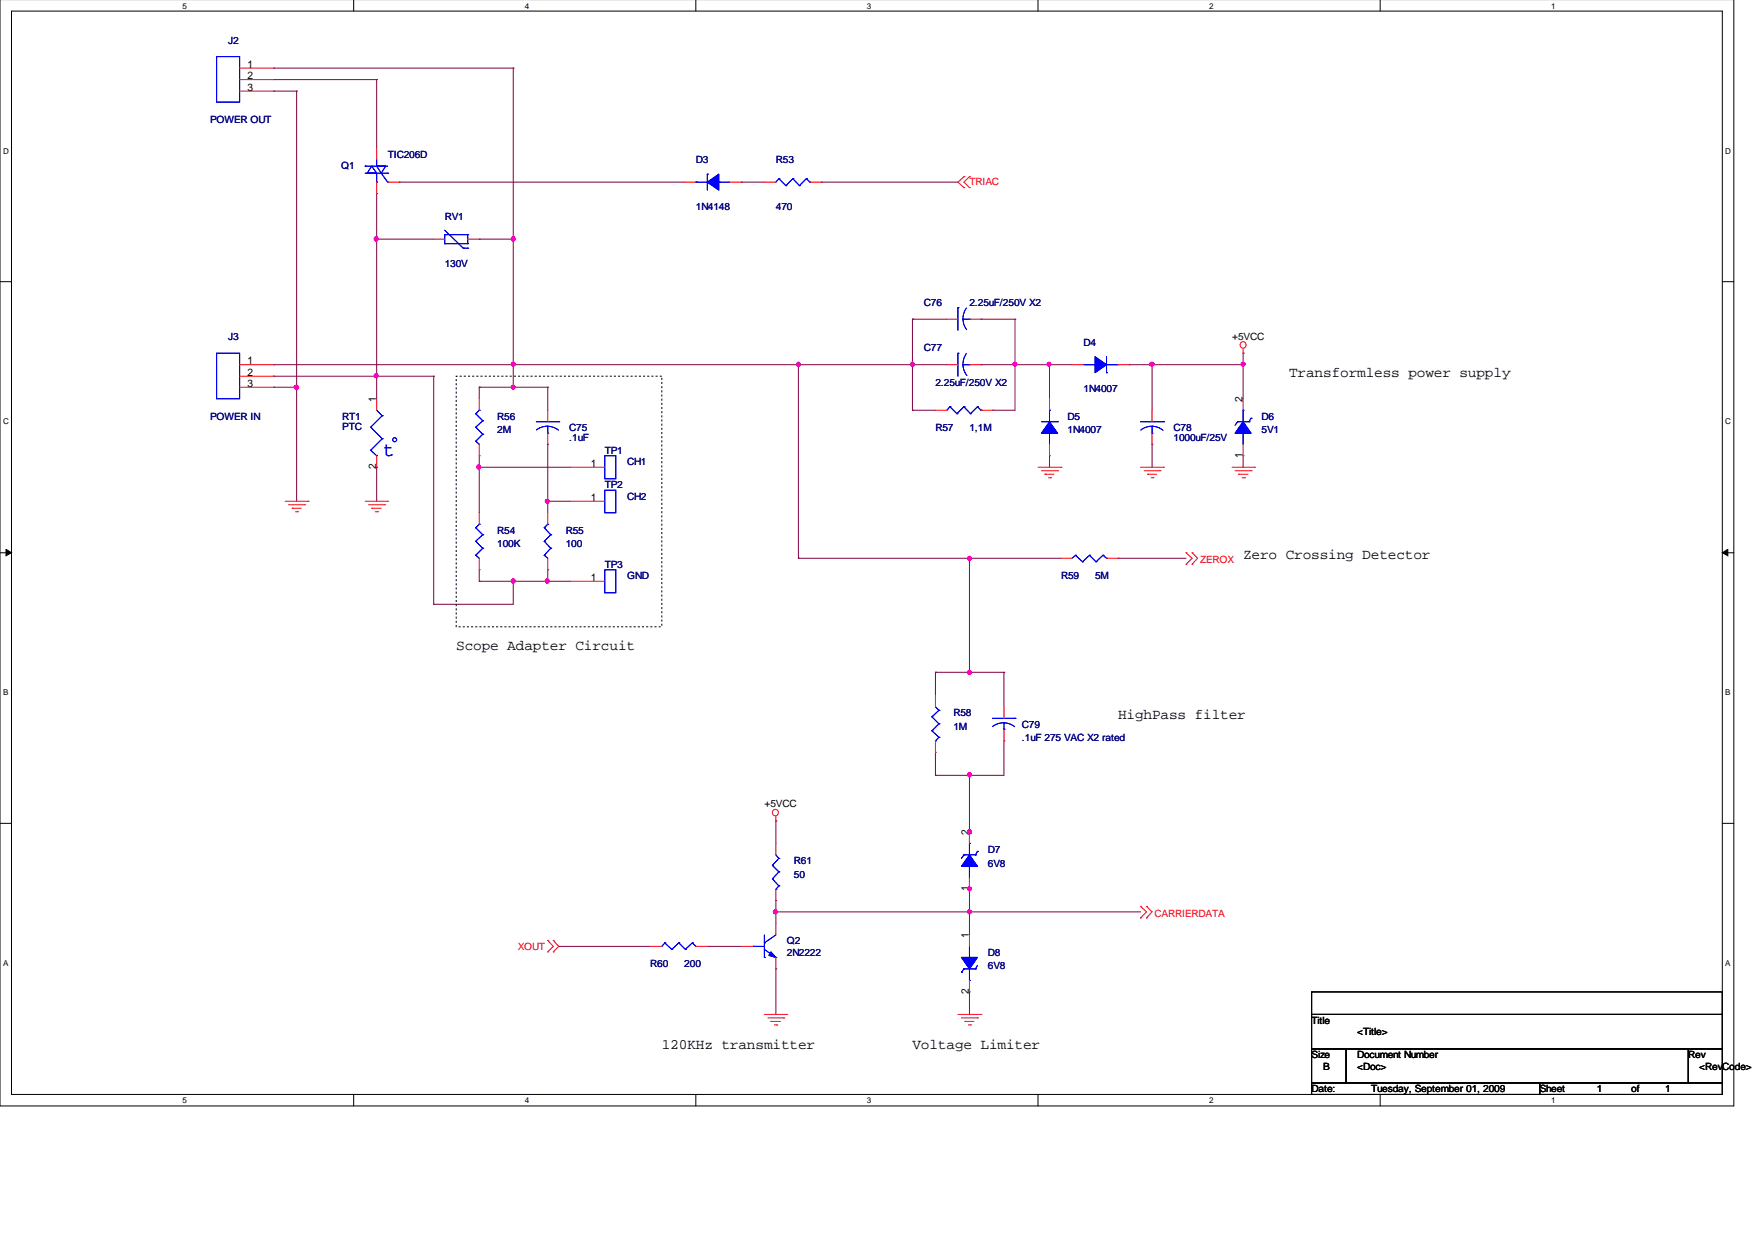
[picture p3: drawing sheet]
<svg xmlns="http://www.w3.org/2000/svg" width="297mm" height="210mm" viewBox="0 0 297 210" stroke-linecap="round" stroke-linejoin="round" font-family="sans-serif">
<path d="M0 -.1v187.3h293.5v-187.3M1.9 1.9h289.6v183.4h-289.6z" fill="none" stroke="#000" stroke-width=".17"/>
<g fill="#fff">
<path d="M30.9 .2h.7v1.4h-.7z"/>
<path d="M30.9 185.5h.7v1.5h-.7z"/>
</g>
<path d="M59.9 -.1v2M59.9 185.3v1.9" fill="none" stroke="#000" stroke-width=".17"/>
<g fill="#fff">
<path d="M88.8 .2h.7v1.4h-.7z"/>
<path d="M88.8 185.5h.7v1.5h-.7z"/>
</g>
<path d="M117.8 -.1v2M117.8 185.3v1.9" fill="none" stroke="#000" stroke-width=".17"/>
<g fill="#fff">
<path d="M146.7 .2h.7v1.4h-.7z"/>
<path d="M146.7 185.5h.7v1.5h-.7z"/>
</g>
<path d="M175.7 -.1v2M175.7 185.3v1.9" fill="none" stroke="#000" stroke-width=".17"/>
<g fill="#fff">
<path d="M204.6 .2h.7v1.4h-.7z"/>
<path d="M204.6 185.5h.7v1.5h-.7z"/>
</g>
<path d="M233.6 -.1v2M233.6 185.3v1.9" fill="none" stroke="#000" stroke-width=".17"/>
<g fill="#fff">
<path d="M262.6 .2h.6v1.4h-.6z"/>
<path d="M262.6 185.5h.6v1.5h-.6z"/>
<path d="M.5 24.7h.9v1.5h-.9z"/>
<path d="M292 24.7h.9v1.5h-.9z"/>
<path d="M.5 70.5h.9v1.5h-.9z"/>
<path d="M292 70.5h.9v1.5h-.9z"/>
</g>
<path d="M0 47.7h1.9M291.5 47.7h2" fill="none" stroke="#000" stroke-width=".17"/>
<g fill="#fff">
<path d="M.5 116.4h.9v1.5h-.9z"/>
<path d="M292 116.4h.9v1.5h-.9z"/>
</g>
<path d="M0 93.6h1.9M291.5 93.6h2" fill="none" stroke="#000" stroke-width=".17"/>
<path d="M1 93l.9 .6-.9 .5zM291.5 93.6l.9-.6v1.1z" fill="#000" stroke="#000" stroke-width=".17"/>
<g fill="#fff">
<path d="M.5 162.2h.9v1.5h-.9z"/>
<path d="M292 162.2h.9v1.5h-.9z"/>
</g>
<path d="M0 139.4h1.9M291.5 139.4h2M222 167.9h69.5v3.8h-69.5zM222 171.7h69.5v5.9h-69.5zM222 177.6h5.8v5.7h-5.8zM227.8 177.6h58v5.7h-58zM285.8 177.6h5.7v5.7h-5.7zM222 183.3h38.6v2h-38.6zM260.6 183.3h30.9v2h-30.9z" fill="none" stroke="#000" stroke-width=".17"/>
<g fill="none" stroke="#800040" stroke-width=".17">
<path d="M46.3 15.4h.1M46.3 13.5h.1M46.3 11.5h.1M46.3 15.4h3.9M46.3 13.5h17.5M46.3 11.5h40.6M50.2 15.4h.1M50.2 15.4v69.5M63.8 13.5h.1M63.8 13.5v11.6M86.9 11.5h.1M86.9 11.5v54"/>
<path d="M63.8 32.8h.1M63.8 32.8v34.7M67.6 30.8h.1M67.6 30.8h48.2M125.5 30.8h.1M125.5 30.8h3.9M139 30.8h.1M139 30.8h23.1M63.8 40.5h.1M63.8 40.5h9.6M81.1 40.5h.1M81.1 40.5h5.8"/>
<path d="M86.9 40.5h.1M154.4 54h.1M154.4 54v15.4M154.4 54h5.9M166 54h.1M166 54h5.8M171.8 54h.1M171.8 54v15.4h-3.8M210.4 59.8h.1M210.4 59.8v7.7M46.3 65.5h.1M46.3 63.7h.1"/>
<path d="M46.3 61.7h.1M46.3 65.5h3.9M46.3 63.7h27.1M46.3 61.7h114M50.2 65.5h.1M63.8 63.7h.1M63.8 79.1h.1M63.8 79.1v5.8M73.4 63.7h.1M73.4 63.7v38.6M81.1 77.1h.1M81.1 79.1h.1"/>
<path d="M81.1 65.5h.1M81.1 65.5h11.6M81.1 65.5v2M81.1 77.1v9.7M81.1 79.1h15.4M86.9 65.5h.1M86.9 61.7h.1M92.7 65.5h.1M92.7 75.2h.1M92.7 65.5v3.9M92.7 75.2v11.6M135.1 61.7h.1"/>
<path d="M135.1 61.7v32.8M154.4 61.7h.1M154.4 69.4h.1M154.4 69.4h3.9M166 61.7h.1M166 61.7h15.4M168 69.4h.1M171.8 61.7h.1M177.6 61.7h.1M177.6 77.1h.1M177.6 61.7v5.8M177.6 77.1v2"/>
<path d="M191.1 61.7h.1M191.1 61.7h19.3M195 61.7h.1M195 75.2h.1M195 61.7v7.7M195 75.2v3.9M210.4 77.1h.1M210.4 61.7h.1M210.4 77.1v2M81.1 96.4h.1M81.1 98.4h.1M81.1 96.4v2"/>
<path d="M81.1 98.4h15.4M86.9 98.4h.1M86.9 98.4v3.9h-13.5M92.7 96.4h.1M92.7 84.9h.1M92.7 98.4h.1M92.7 96.4v2M92.7 84.9h3.8M135.1 94.5h.1M135.1 94.5h44.5M164.1 94.5h.1M164.1 94.5v19.3"/>
<path d="M189.2 94.5h.1M189.2 94.5h11.5M73.4 102.3h.1M158.3 113.8h.1M158.3 113.8v3.9M158.3 113.8h11.6M164.1 113.8h.1M169.9 113.8h.1M169.9 113.8v5.8M131.3 139h.1M131.3 139v3.8M158.3 127.4h.1"/>
<path d="M158.3 131.2h.1M158.3 127.4v3.8M164.1 131.2h.1M164.1 131.2v27.1M169.9 125.4h.1M169.9 125.4v5.8h-11.6M131.3 154.4h.1M131.3 152.4h.1M131.3 152.4v3.9M131.3 154.4h61.7M164.1 154.4h.1M164.1 150.6h.1"/>
<path d="M164.1 140.9h.1M94.6 160.2h.1M94.6 160.2h15.5M119.7 160.2h.1M119.7 160.2h5.8M131.3 164h.1M131.3 164v7.7M164.1 167.9h.1M164.1 167.9v3.8"/>
</g>
<g fill="#f0f" stroke="#f0f" stroke-width=".17">
<circle cx="50.2" cy="65.5" r=".36"/>
<circle cx="63.7" cy="63.6" r=".34"/>
<circle cx="63.6" cy="40.4" r=".36"/>
<circle cx="86.9" cy="61.7" r=".34"/>
<circle cx="86.8" cy="40.4" r=".36"/>
<circle cx="92.6" cy="98.4" r=".36"/>
<circle cx="86.8" cy="98.4" r=".36"/>
<circle cx="92.6" cy="84.9" r=".34"/>
<circle cx="81" cy="79.1" r=".36"/>
<circle cx="86.9" cy="65.5" r=".34"/>
<circle cx="154.4" cy="61.7" r=".34"/>
<circle cx="171.8" cy="61.7" r=".34"/>
<circle cx="177.5" cy="61.7" r=".34"/>
<circle cx="195" cy="61.7" r=".36"/>
<circle cx="210.4" cy="61.7" r=".34"/>
<circle cx="135.1" cy="61.7" r=".34"/>
<circle cx="164.1" cy="113.8" r=".34"/>
<circle cx="164.1" cy="94.5" r=".34"/>
<circle cx="164.1" cy="131.2" r=".34"/>
<circle cx="164.1" cy="154.4" r=".34"/>
<circle cx="164.1" cy="140.8" r=".34"/>
<circle cx="131.2" cy="154.4" r=".34"/>
<circle cx="164.1" cy="150.5" r=".34"/>
</g>
<g fill="none" stroke="#f00" stroke-width=".17">
<path d="M40.6 11.5h5.7M40.6 13.5h5.7M40.6 15.4h5.7M63.8 25.1v1.8M63.8 30.8v2M65.6 30.8h2M115.8 30.8h2M123.5 30.8h2M129.4 30.8h1.9M137.1 30.8h1.9M163.2 31.8h.1M163.2 29.9h.1"/>
<path d="M163.2 29.9l-1.1 .9 1.1 1M164.1 29.9h.1M164.1 31.8h.1M164.1 29.9l-.9 .9 .9 1M73.4 40.5h1.9M79.2 40.5h1.9M160.3 54h1.8M164.1 54h1.9M210.4 59.8h.1M210.4 59v.8M40.6 61.7h5.7M40.6 63.7h5.7"/>
<path d="M40.6 65.5h5.7M63.8 67.5v1.9M63.8 77.1v2M81.1 67.5v1.9M81.1 75.2v1.9M92.7 69.4v2M92.7 73.3v1.9M96.5 79.1h5.9M158.3 69.4h2M160.3 61.7h1.8M164.1 61.7h1.9M166 69.4h2"/>
<path d="M175.7 79.1h3.9M176.3 79.7h2.7M177.6 67.5v1.9M177.6 75.2v1.9M179 79.7h.1M179.6 79.1h.1M181.4 61.7h2M189.2 61.7h1.9M193 79.1h3.9M193.6 79.7h2.7M195 69.4v2M195 73.3v1.9"/>
<path d="M196.3 79.7h.1M196.9 79.1h.1M208.5 79.1h3.8M209 79.7h2.8M210.4 67.5v1.9M210.4 75.2v1.9M211.8 79.7h.1M212.3 79.1h.1M48.3 84.9h3.9M48.9 85.4h2.7M49.4 86h.1M49.4 86h1.6"/>
<path d="M50 86.6h.4M50.4 86.6h.1M51.6 85.4h.1M52.2 84.9h.1M61.8 84.9h3.8M62.4 85.4h2.7M62.9 86h.1M62.9 86h1.6M63.5 86.6h.4M63.9 86.6h.1M65.1 85.4h.1M65.6 84.9h.1"/>
<path d="M81.1 86.8v1.9M81.1 94.5v1.9M92.7 86.8v1.9M92.7 94.5v1.9M96.5 84.9h5.9M96.5 98.4h5.9M176.9 80.3h.1M176.9 80.3h1.5M177.5 80.9h.3M177.8 80.9h.1M179.6 94.5h1.8M187.3 94.5h1.9"/>
<path d="M194.2 80.3h.1M194.2 80.3h1.5M194.8 80.9h.4M195.2 80.9h.1M200.7 95.5h.1M200.7 93.6h.1M200.7 93.6l1.1 .9-1.1 1M201.8 95.5h.1M201.8 93.6h.1M201.8 93.6l.9 .9-.9 1M209.6 80.3h.1M209.6 80.3h1.6"/>
<path d="M210.2 80.9h.5M210.7 80.9h.1M158.3 117.7v1.9M169.9 119.6v2M131.3 139h.1M131.3 138.2v.8M158.3 125.4v2M169.9 123.5v1.9M92.7 159.2h.1M92.7 159.2l.9 1-.9 .9M93.6 159.2h.1M93.6 159.2l1 1-1 .9"/>
<path d="M131.3 142.8v1.9M131.3 150.6v1.8M131.3 156.3v2M164.1 140.9v1.9M164.1 148.6v2M164.1 158.3v1.9M193 155.4h.1M193 153.4h.1M193 153.4l1.1 1-1.1 1M194.1 155.4h.1M194.1 153.4h.1M194.1 153.4l.9 1-.9 1"/>
<path d="M92.7 161.1h.1M93.6 161.1h.1M110.1 160.2h1.9M117.8 160.2h1.9M125.5 160.2h1.9M129.4 171.7h3.8M130 172.3h2.7M130.5 172.9h.1M130.5 172.9h1.6M131.1 173.5h.4M131.3 162.1v1.9M131.5 173.5h.1"/>
<path d="M132.7 172.3h.1M133.2 171.7h.1M162.1 171.7h3.9M162.7 172.3h2.7M163.3 172.9h.1M163.3 172.9h1.5M163.9 173.5h.4M164.1 166v1.9M164.3 173.5h.1M165.4 172.3h.1M166 171.7h.1"/>
<circle cx="210.4" cy="58.4" r=".53"/>
<circle cx="131.2" cy="137.6" r=".53"/>
</g>
<path d="M77.2 63.7h34.8v42.4h-34.8z" fill="none" stroke="#000" stroke-width=".17" stroke-dasharray=".4 .4 .4 .4 .4 .4 .4 .4" stroke-linecap="butt"/>
<g fill="none" stroke="#00f" stroke-width=".17">
<path d="M36.7 9.6h3.9v7.7h-3.9zM61.8 28.1h.1M61.8 28.1h3.8M61.8 29.3h3.8M62.9 28.1l.9 1.2h-1.7zM63.8 28.1h1.5l-.8 1.2zM63.8 28.1h.1M63.8 30.8h.1M63.8 26.9v1.2M63.8 29.3v1.5M64.5 29.3l1.1 1.5M65.6 30.8h.1"/>
<path d="M65.6 29.3h.1M75.3 39.7h.1M75.3 39.7v1.5M75.3 39.7h3.9M75.3 39l3.1 3M79.2 39.7h.1M79.2 39.7v1.5M117.8 30.8h.1M117.8 30.8h1.9M119.7 29.5h.1M119.7 29.5v2.7M121.7 30.8h.1"/>
<path d="M121.7 30.8h1.8M131.8 30.2h.1M131.8 30.2l-.5 .6M131.8 30.2l1.2 1.2M133 31.4h.1M134.2 30.2h.1M134.2 30.2l-1.2 1.2M134.2 30.2l1.1 1.2M135.3 31.4h.1M136.5 30.2h.1M136.5 30.2l-1.2 1.2M136.5 30.2l.6 .6"/>
<path d="M137.1 30.8h.1M36.7 59.8h3.9v7.7h-3.9zM75.3 41.2h.1M75.3 41.2h3.9M78.4 42h.1M78.4 42h.8M79.2 41.2h.1M79.2 42h.1M162.1 59.8h.1M162.1 52.1h.1M162.1 52.1v3.8M162.1 59.8v3.9"/>
<path d="M163 54l.1 .8 .5 1M163 54h1.1M163.6 59.8l-.5 1.1-.1 .8M163.6 52.1l-.5 1.1-.1 .8M164.1 54h.1M62.7 72.3h.1M62.7 76.2h.1M62.7 72.3l2 2M62.7 76.2l1.1 .9M63.8 77.1h.1M63.8 69.4l.9 1M64.7 70.4h.1"/>
<path d="M64.7 74.3h.1M64.7 70.4l-2 1.9M64.7 74.3l-2 1.9M80.5 74.7h.1M80.5 72.3h.1M80.5 70h.1M80.5 74.7l.6 .5M80.5 72.3l1.2 1.2M80.5 70l1.2 1.2M81.1 69.4h.1M81.1 69.4l-.6 .6M81.7 73.5h.1"/>
<path d="M81.7 71.2h.1M81.7 73.5l-1.2 1.2M81.7 71.2l-1.2 1.1M90.8 71.4h3.8M92.7 73.3h.1M92.7 72.2l1.1 .2 .7 .4M92.7 72.2l-.9 .1-1 .5M92.7 72.2v1.1M94.6 71.4h.1M102.4 77.1h1.8v3.9h-1.8zM160.8 68.8h.1M160.8 68.8l-.5 .6"/>
<path d="M160.8 68.8l1.2 1.2M162 70h.1M163 61.7l.2 1.2 .4 .7M163 61.7h1.1M163.2 68.8h.1M163.2 68.8l-1.2 1.2M163.2 68.8l1.1 1.2M164.1 61.7h.1M164.3 70h.1M165.4 68.8h.1M165.4 68.8l-1.1 1.2M165.4 68.8l.6 .6"/>
<path d="M166 69.4h.1M176.3 71.4h2.7M177.6 73.3h.1M177.6 69.4h.1M177.6 69.4v2M177.6 73.3v1.9M179 71.4h.1M183.4 61.7h1.9M185.3 61.7h.1M187.3 63.1h.1M187.3 60.4v2.7M187.3 61.7h1.9"/>
<path d="M189.2 61.7h.1M193 71.4h3.9M195 73.3h.1M195 72.2l1.2 .2 .7 .4M195 72.2l-.8 .1-1.1 .5M195 72.2v1.1M196.9 71.4h.1M209.5 71.4h.1M209.5 71.4l-.5 .6M209.5 71.4h1.9M210.4 73.3h.1M210.4 69.4h.1"/>
<path d="M210.4 69.4v2M210.4 73.3v1.9M211.4 71.4h.1M211.8 70.8h.1M211.8 70.8l-.4 .6M80.5 94h.1M80.5 91.6h.1M80.5 89.3h.1M80.5 94l.6 .5M80.5 91.6l1.2 1.2M80.5 89.3l1.2 1.2M81.1 88.7h.1"/>
<path d="M81.1 88.7l-.6 .6M81.7 92.8h.1M81.7 90.5h.1M81.7 92.8l-1.2 1.2M81.7 90.5l-1.2 1.1M92.1 94h.1M92.1 91.6h.1M92.1 89.3h.1M92.1 94l.6 .5M92.1 91.6l1.1 1.2M92.1 89.3l1.1 1.2M92.7 88.7h.1"/>
<path d="M92.7 88.7l-.6 .6M93.2 92.8h.1M93.2 90.5h.1M93.2 92.8l-1.1 1.2M93.2 90.5l-1.1 1.1M102.4 83h1.8v3.8h-1.8zM102.4 96.4h1.8v3.9h-1.8zM182 94h.1M182 94l-.6 .5M182 94l1.2 1.1M183.2 95.1h.1M184.4 94h.1"/>
<path d="M184.4 94l-1.2 1.1M184.4 94l1.1 1.1M185.5 95.1h.1M186.7 94h.1M186.7 94l-1.2 1.1M186.7 94l.6 .5M187.3 94.5h.1M158.3 119.6l.6 .6M157.7 121.3h.1M157.7 123.7h.1M157.7 121.3l1.2 1.2M157.7 123.7l1.2 1.1"/>
<path d="M158.3 125.4h.1M158.9 120.2h.1M158.9 122.5h.1M158.9 124.8h.1M158.9 120.2l-1.2 1.1M158.9 122.5l-1.2 1.2M158.9 124.8l-.6 .6M168 121.6h3.8M169.9 123.5h.1M169.9 122.4l1.2 .2 .6 .4M169.9 122.4l-.8 .1-1.1 .5M169.9 122.4v1.1"/>
<path d="M171.8 121.6h.1M112.5 159.6h.1M112.5 159.6l-.5 .6M112.5 159.6l1.2 1.1M114.9 159.6h.1M114.9 159.6l-1.2 1.1M114.9 159.6l1.1 1.1M117.2 159.6h.1M117.2 159.6l-1.2 1.1M117.2 159.6l.6 .6M129.4 159.6h.1M129.4 158.3v3.8"/>
<path d="M130.7 146.5h.1M130.7 148.8h.1M130.7 146.5l1.1 1.1M130.7 148.8l1.1 1.2M131.3 150.6h.1M131.3 158.3l-1.9 1.3M131.3 144.7l.5 .6M131.8 145.3h.1M131.8 147.6h.1M131.8 150h.1M131.8 145.3l-1.1 1.2M131.8 147.6l-1.1 1.2"/>
<path d="M131.8 150l-.5 .6M163.2 144.7h.1M163.2 144.7l-.5 .6M163.2 144.7h1.9M164.1 146.7h.1M164.1 142.8h.1M164.1 142.8v1.9M164.1 146.7v1.9M165.1 144.7h.1M165.4 144.1h.1M165.4 144.1l-.3 .6M113.7 160.7h.1"/>
<path d="M116 160.7h.1M117.8 160.2h.1M127.4 160.2h.1M127.4 160.2h2M129.4 162.1h.1M129.4 160.7l1.9 1.4M131.3 162.1h.1M162.7 164.6h.1M163.2 164h.1M163.2 164h1.9M163.2 164l-.5 .6M164.1 162.1h.1"/>
<path d="M164.1 166h.1M164.1 160.2v1.9M164.1 164v2M165.1 164h.1M165.4 163.4l-.3 .6"/>
<circle cx="66.8" cy="74.4" r=".34"/>
</g>
<g fill="#00f" stroke="#00f" stroke-width=".17">
<path d="M130.5 161.1l.8 1-1.2-.4z"/>
<path d="M185.3 60.4l2 1.3-2 1.4z" fill-rule="evenodd"/>
<path d="M185.3 60.4l2 1.3-2 1.4z" fill-rule="evenodd"/>
<path d="M210.4 71.4l1.4 1.9h-2.8z" fill-rule="evenodd"/>
<path d="M210.4 71.4l1.4 1.9h-2.8z" fill-rule="evenodd"/>
<path d="M177.6 71.4l1.4 1.9h-2.7z" fill-rule="evenodd"/>
<path d="M177.6 71.4l1.4 1.9h-2.7z" fill-rule="evenodd"/>
<path d="M162.7 162.1h2.7l-1.3 1.9z" fill-rule="evenodd"/>
<path d="M162.7 162.1h2.7l-1.3 1.9z" fill-rule="evenodd"/>
<path d="M119.7 30.8l2-1.3v2.7z" fill-rule="evenodd"/>
<path d="M119.7 30.8l2-1.3v2.7z" fill-rule="evenodd"/>
<path d="M164.1 144.7l1.3 2h-2.7z" fill-rule="evenodd"/>
<path d="M164.1 144.7l1.3 2h-2.7z" fill-rule="evenodd"/>
</g>
<text font-size="3.5" fill="#00f" x="64.9" y="77.2">t</text>
<g font-size="2.5">
<text x="218.2" y="63.8">Transformless power supply</text>
<text x="210.4" y="94.7">Zero Crossing Detector</text>
<text x="77.2" y="110.1">Scope Adapter Circuit</text>
<text x="189.2" y="121.7">HighPass filter</text>
<text x="112" y="177.6">120KHz transmitter</text>
<text x="154.4" y="177.6">Voltage Limiter</text>
</g>
<g font-size="1.8">
<text x="41.9" y="11.4">1</text>
<text x="41.9" y="13.4">2</text>
<text x="41.9" y="15.3">3</text>
<text x="41.9" y="61.7">1</text>
<text x="41.9" y="63.6">2</text>
<text x="41.9" y="65.5">3</text>
<text x="63.7" y="68.1" transform="rotate(-90 63.7 68.1)">1</text>
<text x="210.3" y="68.1" transform="rotate(-90 210.3 68.1)">2</text>
<text x="210.3" y="77.5" transform="rotate(-90 210.3 77.5)">1</text>
<text x="63.7" y="79.4" transform="rotate(-90 63.7 79.4)">2</text>
<text x="100" y="79">1</text>
<text x="100" y="84.8">1</text>
<text x="100" y="98.3">1</text>
<text x="164" y="141.4" transform="rotate(-90 164 141.4)">2</text>
<text x="164" y="150.9" transform="rotate(-90 164 150.9)">1</text>
<text x="164" y="158.8" transform="rotate(-90 164 158.8)">1</text>
<text x="164" y="168.2" transform="rotate(-90 164 168.2)">2</text>
</g>
<g font-size="1.7" fill="#000080">
<text x="38.6" y="7.4">J2</text>
<text x="35.6" y="20.8">POWER OUT</text>
<text x="57.7" y="28.5">Q1</text>
<text x="65.6" y="26.7">TIC206D</text>
<text x="117.8" y="27.6">D3</text>
<text x="131.3" y="27.6">R53</text>
<text x="117.8" y="35.5">1N4148</text>
<text x="131.3" y="35.5">470</text>
<text x="75.3" y="37.3">RV1</text>
<text x="75.3" y="45.1">130V</text>
<text x="156.4" y="51.7">C76</text>
<text x="164.1" y="51.7">2.25uF/250V X2</text>
<text x="38.6" y="57.5">J3</text>
<text x="156.4" y="59.5">C77</text>
<text x="183.4" y="58.5">D4</text>
<text x="158.3" y="65.3">2.25uF/250V X2</text>
<text x="35.6" y="71">POWER IN</text>
<text x="57.9" y="71">RT1</text>
<text x="84.2" y="71">R56</text>
<text x="180.7" y="71">D5</text>
<text x="183.4" y="66.4">1N4007</text>
<text x="213.5" y="71">D6</text>
<text x="57.9" y="72.8">PTC</text>
<text x="84.2" y="73.3">2M</text>
<text x="96.4" y="73">C75</text>
<text x="96.4" y="74.7">.1uF</text>
<text x="102.4" y="76.8">TP1</text>
<text x="158.3" y="73">R57</text>
<text x="164.1" y="73">1,1M</text>
<text x="180.7" y="73.3">1N4007</text>
<text x="198.6" y="73">C78</text>
<text x="198.6" y="74.7">1000uF/25V</text>
<text x="213.5" y="73.3">5V1</text>
<text x="102.4" y="82.6">TP2</text>
<text x="106.2" y="78.8">CH1</text>
<text x="106.2" y="84.6">CH2</text>
<text x="84.2" y="90.4">R54</text>
<text x="84.2" y="92.6">100K</text>
<text x="95.8" y="90.4">R55</text>
<text x="95.8" y="92.6">100</text>
<text x="102.4" y="96.1">TP3</text>
<text x="106.2" y="98.1">GND</text>
<text x="179.6" y="98.1">R59</text>
<text x="185.3" y="98.1">5M</text>
<text x="161.4" y="121.3">R58</text>
<text x="161.4" y="123.5">1M</text>
<text x="173" y="123.2">C79</text>
<text x="173" y="125.5">.1uF 275 VAC X2 rated</text>
<text x="134.4" y="146.3">R61</text>
<text x="134.4" y="148.7">50</text>
<text x="167.2" y="144.4">D7</text>
<text x="167.2" y="146.7">6V8</text>
<text x="133.2" y="159.9">Q2</text>
<text x="133.2" y="161.8">2N2222</text>
<text x="167.2" y="161.8">D8</text>
<text x="110.1" y="163.7">R60</text>
<text x="115.8" y="163.7">200</text>
<text x="167.2" y="164.1">6V8</text>
</g>
<g font-size="1.7" fill="#f00">
<text x="164.1" y="31.3">TRIAC</text>
<text x="203.1" y="95.3">ZEROX</text>
<text x="195.4" y="155.2">CARRIERDATA</text>
<text x="87.6" y="160.8">XOUT</text>
</g>
<g font-size="1.7">
<text x="208.5" y="57.5">+5VCC</text>
<text x="129.4" y="136.7">+5VCC</text>
<text x="222" y="173.3">Title</text>
<text x="222" y="179.2">Size</text>
<text x="229.7" y="179.2">Document Number</text>
<text x="229.7" y="175.3">&lt;Title&gt;</text>
<text x="285.8" y="179.2">Rev</text>
<text x="222" y="184.9">Date:</text>
<text x="223.9" y="181.1">B</text>
<text x="229.7" y="181.1">&lt;Doc&gt;</text>
<text x="232.1" y="184.9">Tuesday, September 01, 2009</text>
<text x="260.6" y="184.9">Sheet</text>
<text x="270.3" y="184.9">1</text>
<text x="276.1" y="184.9">of</text>
<text x="281.9" y="184.9">1</text>
<text x="287.6" y="181.1">&lt;RevCode&gt;</text>
</g>
<g font-size="1.4">
<text x="30.9" y="1.5">5</text>
<text x="88.8" y="1.5">4</text>
<text x="146.7" y="1.5">3</text>
<text x="204.6" y="1.5">2</text>
<text x="262.6" y="1.5">1</text>
<text x=".5" y="26">D</text>
<text x="292" y="26">D</text>
<text x=".5" y="71.8">C</text>
<text x="292" y="71.8">C</text>
<text x=".5" y="117.7">B</text>
<text x="292" y="117.7">B</text>
<text x=".5" y="163.5">A</text>
<text x="292" y="163.5">A</text>
<text x="30.9" y="186.8">5</text>
<text x="88.8" y="186.8">4</text>
<text x="146.7" y="186.8">3</text>
<text x="204.6" y="186.8">2</text>
<text x="262.6" y="186.8">1</text>
</g>
</svg>
